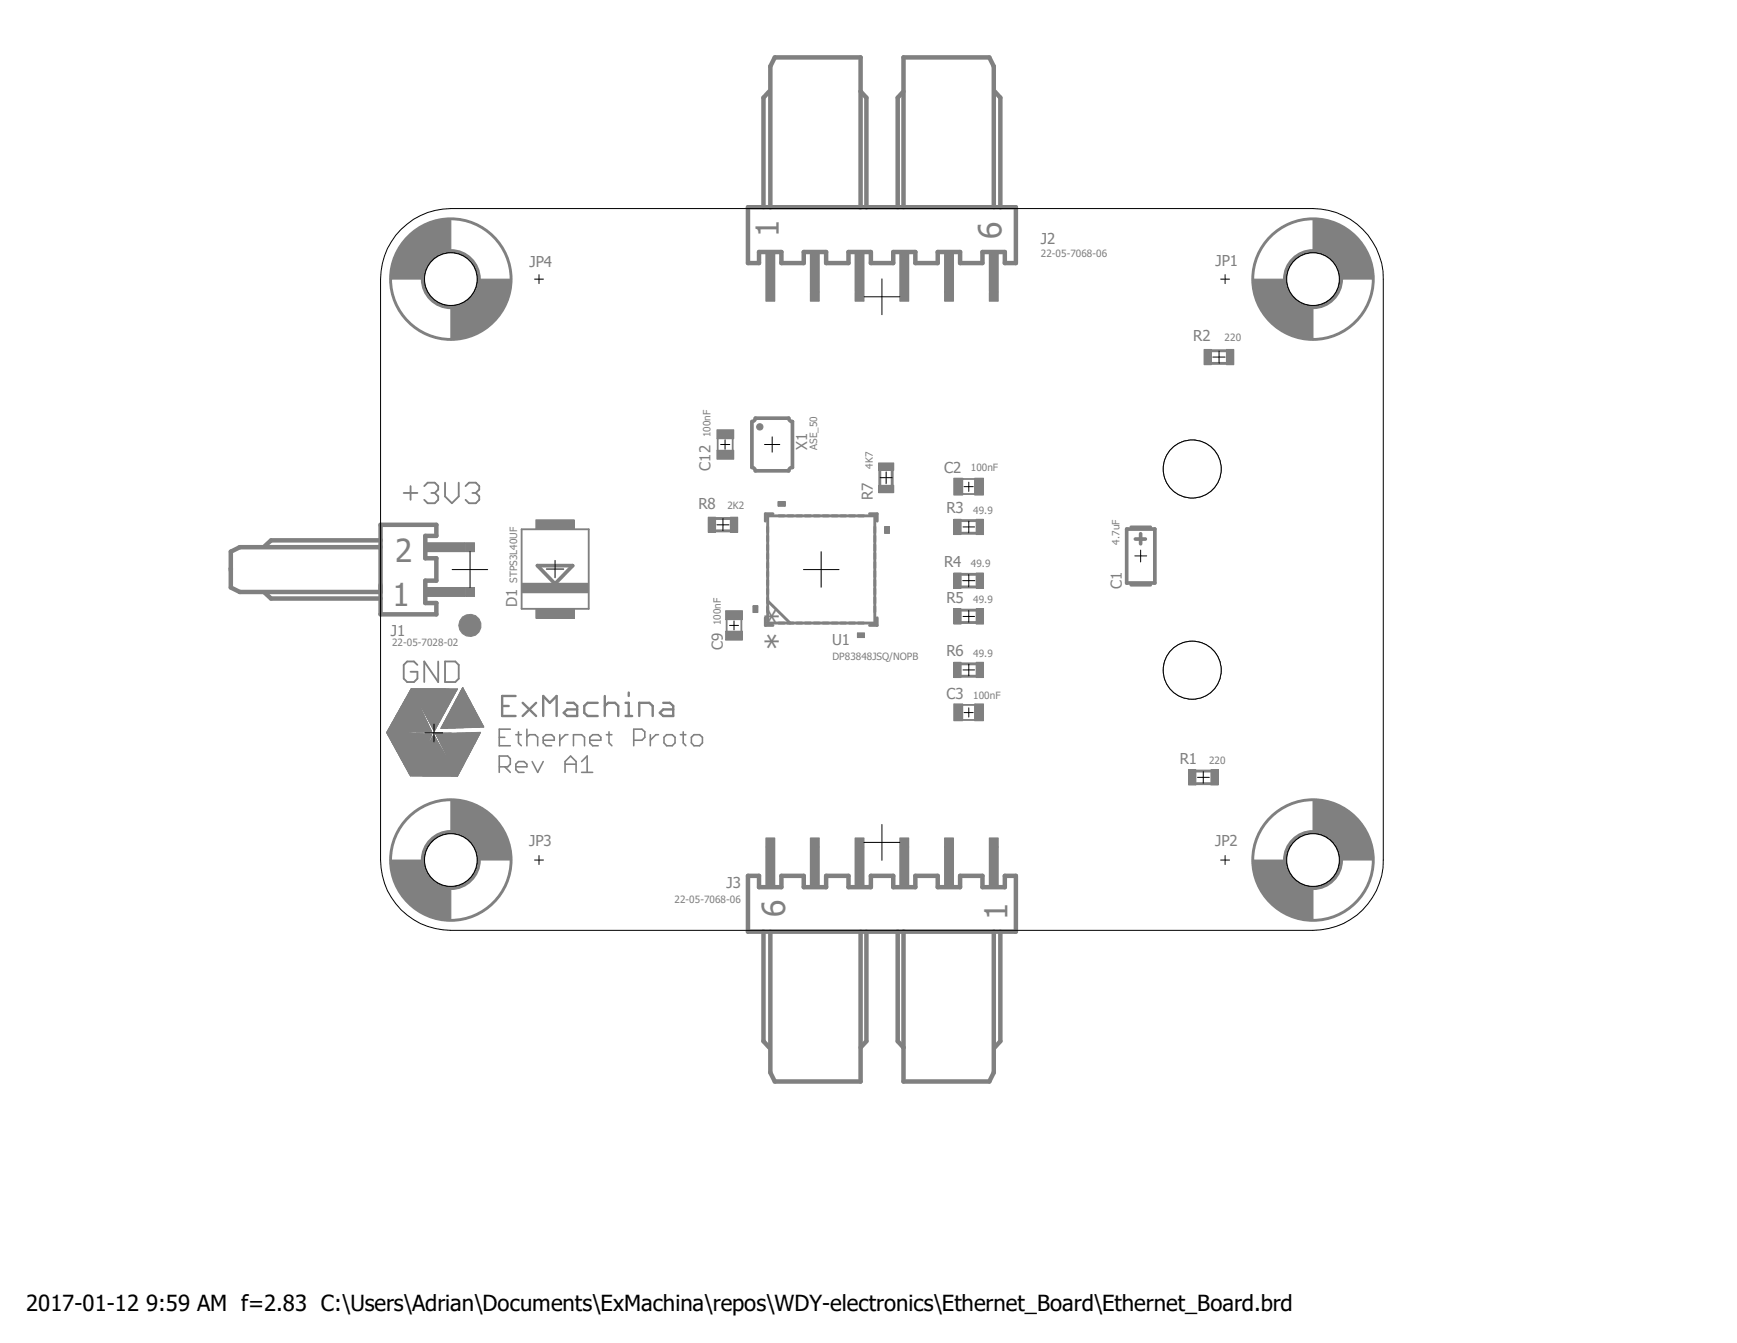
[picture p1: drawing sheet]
<svg xmlns="http://www.w3.org/2000/svg" width="279mm" height="216mm" viewBox="0 0 279 216" stroke-linecap="round" stroke-linejoin="round" font-family="sans-serif">
<path d="M36.7 4.2l205.9 202.5M242.6 4.2l-205.9 202.5" fill="none" stroke="#fff" stroke-width=".16"/>
<g fill="none" stroke="#808080" stroke-width=".25">
<path d="M80.3 118.5h.9M82.1 117.2h-1.8v2.7h1.8M83 118.1h.9M83.4 117.6v1.8l.5 .5M84.8 118.5l.4-.4h.9l.4 .4v1.4M84.8 117.2v2.7M87.4 119h1.8v-.5l-.5-.4h-.9l-.4 .4v.9l.4 .5h.9M90 118.1v1.8M91.4 118.1h-.5l-.9 .9M92.2 119.9v-1.8h1.4l.4 .4v1.4M94.9 119h1.7v-.5l-.4-.4h-.9l-.4 .4v.9l.4 .5h.9M97.5 118.1h.9"/>
<path d="M98 117.6v1.8l.4 .5M101.9 119h1.4l.4-.5v-.9l-.4-.4h-1.4v2.7M104.6 118.1v1.8M105.9 118.1h-.4l-.9 .9M106.8 118.5l.4-.4h.9l.5 .4v.9l-.5 .5h-.9l-.4-.5zM109.4 118.1h.9M109.9 117.6v1.8l.4 .5M111.2 118.5l.4-.4h.9l.5 .4v.9l-.5 .5h-.9l-.4-.5zM80.3 123.3h1.4l.4-.4v-.9l-.4-.5h-1.4v2.7M81.2 123.3l.9 .9M83 123.3h1.8v-.4l-.5-.5h-.9l-.4 .5v.8l.4 .5h.9M85.6 122.4l.9 1.8 .9-1.8"/>
<path d="M90.9 124.2v-1.8l.9-.9 .9 .9v1.8M90.9 122.9h1.8M93.6 124.2h1.7M93.6 122.4l.8-.9v2.7"/>
</g>
<path d="M64.9 79.2h2.2M66 78.1v2.2M68.2 78.1l.6-.5h1.1l.6 .5v.6l-.6 .5M69.4 79.2h.5M69.9 79.2l.6 .6v.5l-.6 .6h-1.1l-.6-.6M71.6 77.6v2.2l1.1 1.1 1.1-1.1v-2.2M74.9 78.1l.5-.5h1.1l.6 .5v.6l-.6 .5M76 79.2h.5M76.5 79.2l.6 .6v.5l-.6 .6h-1.1l-.5-.6M67.1 106.9l-.5-.6h-1.1l-.6 .6v2.2l.6 .5h1.1l.5-.5v-1.1h-1.1M70.5 106.3v3.3l-2.3-3.3v3.3M71.6 106.3h1.6l.6 .6v2.2l-.6 .5h-1.6z" fill="none" stroke="#808080" stroke-width=".3"/>
<g fill="none" stroke="#808080" stroke-width=".16">
<path d="M121.2 97.4h.7v1.1h-.7zM121.2 98.4h.7M121.2 98.3h.7M121.2 98.2h.7M121.2 98.1h.7M121.2 98h.7M121.2 97.9h.7M121.2 97.8h.7M121.2 97.7h.7M121.2 97.6h.7M121.2 97.5h.7M121.2 97.4h.7"/>
<path d="M125.2 80.6h1.1v.8h-1.1zM125.2 81.3h1.1M125.2 81.2h1.1M125.2 81.1h1.1M125.2 81h1.1M125.2 80.9h1.1M125.2 80.8h1.1M125.2 80.7h1.1M142.3 84.7h.7v1h-.7zM142.3 85.7h.7M142.3 85.6h.7M142.3 85.5h.7"/>
<path d="M142.3 85.4h.7M142.3 85.3h.7M142.3 85.2h.7M142.3 85.1h.7M142.3 85h.7M142.3 84.9h.7M142.3 84.8h.7M142.3 84.7h.7M62.2 117.8l3.8 7h7.6M62.2 117.8h2.5M62.2 117.8h3.2M62.2 117.9h3.9"/>
<path d="M62.2 117.7h1.9M62.2 117.7h3.9M62.3 117.9h5.1M62.3 117.9h4.5M62.3 117.6h6.2M62.3 117.6h7.1M62.3 118h6.5M62.3 118h5.8M62.3 117.5h7.1M62.4 118.1h7M62.4 117.5h7M62.4 117.4h6.9"/>
<path d="M62.4 118.2h7M62.4 117.3h6.9M62.5 118.3h6.8M62.5 117.3h6.8M62.5 117.2h6.8M62.5 118.4h6.8M62.5 117.2h6.7M62.6 118.4h6.7M62.6 117.1h6.6M62.6 118.5h6.6M62.6 118.5h6.7M62.6 117h6.5"/>
<path d="M62.7 118.6h6.5M62.7 117h6.4M62.7 116.9h6.4M62.7 118.7h6.5M62.7 118.8h6.4M62.7 118.7h6.4M62.7 116.8h6.3M62.8 118.9h6.3M62.8 118.8h6.3M62.8 116.8h6.2M62.8 116.7h6.2M62.8 118.9h6.2"/>
<path d="M62.8 116.6h6.2M62.9 119h6.1M62.9 116.6h6.1M62.9 116.5h6M62.9 119.1h6.1M62.9 119.2h6.1M62.9 116.4h6M63 119.3h5.9M63 119.2h5.9M63 116.4h5.8M63 116.3h5.8M63 116.2h5.8"/>
<path d="M63.1 119.4h5.7M63.1 119.4h5.8M63.1 116.2h5.6M63.1 119.5h5.7M63.1 116.1h5.6M63.2 119.6h5.6M63.2 119.5h5.6M63.2 116h5.5M63.2 119.6h5.5M63.2 116h5.4M63.2 119.7h5.5M63.2 115.9h5.4"/>
<path d="M63.3 119.8h5.4M63.3 119.7h5.4M63.3 115.9h5.3M63.3 115.8h5.3M63.3 115.8h5.2M63.3 115.7h5.2M63.4 119.9h5.2M63.4 115.7h5.1M63.4 120h5.2M63.4 115.6h5.1M63.5 115.5h5M63.5 115.5h4.9"/>
<path d="M63.5 115.4h4.9M63.6 115.3h4.7M63.6 115.2h4.7M63.7 115.1h4.5M63.7 115h4.5M63.8 115h4.4M63.8 114.9h4.4M63.8 114.9h4.3M63.8 114.8h4.3M63.9 114.8h4.2M63.9 114.7h4.1M64 114.6h4"/>
<path d="M64 114.5h3.9M64.1 114.5h3.8M64.1 114.4h3.8M64.1 114.3h3.8M64.2 114.3h3.6M64.2 114.2h3.6M64.2 114.1h3.6M64.3 114.1h3.4M64.3 114h3.4M64.3 113.9h3.4M64.4 113.9h3.2M64.4 113.8h3.2"/>
<path d="M64.4 113.7h3.2M64.5 113.7h3.1M64.5 113.6h3M64.6 113.5h2.9M64.6 113.5h2.8M64.6 113.4h2.8M64.7 113.4h2.7M64.7 113.3h2.7M64.7 113.2h2.7M64.8 113.2h2.5M64.8 113.1h2.5M64.9 113h2.4"/>
<path d="M64.9 113h2.3M64.9 112.9h2.3M65 112.8h2.1M65 112.7h2.1M65.1 112.6h2M65.1 112.6h1.9M65.1 112.5h1.9M65.2 112.5h1.8M65.2 112.4h1.8M65.2 112.4h1.7M65.2 112.3h1.7M65.3 112.3h1.6"/>
<path d="M65.3 112.2h1.5M65.4 112.1h1.4M65.4 112h1.4M65.5 111.9h1.2M65.5 111.8h1.2M65.6 111.8h1M65.6 111.7h1M65.6 111.6h1M65.7 111.6h.8M65.7 111.5h.8M65.7 111.4h.8M65.8 111.4h.7"/>
<path d="M65.8 111.3h.7M65.8 111.3h.6M65.9 111.2h.5M65.9 111.1h.4M65.9 111.1h7.5M66 111h.3M66 111h7.4M66 111h7.5M66 110.9h7.5M66.1 110.9h7.4M66.1 110.8h7.4M66.1 110.8h7.5"/>
<path d="M66.1 110.7h6M66.2 110.7l-4 7.1M66.2 110.7h7.4l-3.8 6.8M66.2 110.7l3.6 6.8M66.2 110.7l3.2 6.9-5.4 .1 5.4 .4M66.3 111h7.1M66.4 111.1h7M66.4 111.2h6.9M66.5 111.3h6.8M66.5 111.4h6.7M66.5 111.3h6.7M66.5 111.5h6.7"/>
<path d="M66.6 111.5h6.6M66.6 111.6h6.5M66.7 111.7h6.3M66.7 111.7h6.4M66.7 111.8h6.3M66.8 111.8h6.2M66.8 111.9h6.1M66.8 112h6.1M66.9 112.1h6M66.9 112.2h5.9M66.9 112.1h5.9M67 117.8h5.6"/>
<path d="M67 112.3h5.8M67 112.2h5.8M67 112.3h5.7M67.1 112.4h5.5M67.1 112.4h5.6M67.1 112.5h5.5M67.2 112.6h5.4M67.2 112.7h5.3M67.2 112.6h5.3M67.3 112.8h5.2M67.3 112.7h5.2M67.3 112.9h5.1"/>
<path d="M67.3 112.8h5.1M67.4 112.9h5M67.4 113h4.9M67.4 113.1h4.9M67.5 113.2h4.7M67.5 113.2h4.8M67.5 113.3h4.7M67.6 113.3h4.6M67.6 113.4h4.5M67.6 113.5h4.5M67.7 113.5h4.4M67.7 113.6h4.3"/>
<path d="M67.8 113.7h4.2M67.8 113.8h4.1M67.8 113.7h4.1M67.9 113.9h3.9M67.9 113.8h4M67.9 114h3.9M68 114.1h3.8M68 114.2h3.7M68 114.1h3.7M68.1 114.3h3.6M68.1 114.2h3.6M68.1 114.3h3.5"/>
<path d="M68.2 114.4h3.4M68.2 114.5h3.3M68.2 114.6h3.3M68.3 114.7h3.1M68.3 114.6h3.2M68.3 114.8h3.1M68.4 114.8h2.9M68.4 114.9h2.9M68.5 114.9h2.8M68.5 115h2.7M68.5 115.1h2.7M68.6 115.2h2.6"/>
<path d="M68.6 115.1h2.6M68.6 115.3h2.5M68.6 115.2h2.5M68.7 115.4h2.3M68.7 115.3h2.4M68.7 120h2.1M68.7 119.9h2.1M68.7 115.5h2.3M68.8 119.8h1.9M68.8 115.6h2.1M68.8 115.6h2.2M68.8 119.7h1.9"/>
<path d="M68.8 115.7h2.1M68.9 119.7h1.8M68.9 119.6h1.7M68.9 115.7h2M68.9 115.8h1.9M69 119.5h1.6M69 115.9h1.8M69 119.5h1.5M69 116h1.7M69 119.4h1.5M69 119.4h1.4M69.1 119.3h1.3"/>
<path d="M69.1 116.1h1.5M69.1 116.1h1.6M69.1 116.2h1.5M69.2 119.2h1.2M69.2 116.3h1.3M69.2 116.2h1.4M69.2 119.1h1.1M69.2 116.4h1.3M69.3 119h1M69.3 119h.9M69.3 116.4h1.2M69.3 116.5h1.1"/>
<path d="M69.3 118.9h.9M69.3 116.6h1.1M69.4 118.8h.7M69.4 116.7h.9M69.4 116.6h1M69.4 118.1l-1.1 2.6 1.5-2.5 3.8 6.6M69.4 118.7h.7M69.4 116.8h.9M69.5 118.7h.6M69.5 118.6h.5M69.5 116.8h.7M69.5 116.8h.8"/>
<path d="M69.5 116.9h.7M69.6 118.5h.4M69.6 117h.5M69.6 117h.6M69.6 118.4h.3M69.6 117.1h.5M69.6 118.4h.2M69.6 117.2h.5M69.7 118.3h.1M69.7 118.2h.1M69.7 117.3h.3M69.7 117.2h.3"/>
<path d="M69.8 118.2h.1M69.8 117.3h.2M69.8 117.4h.1M69.8 117.5h.1M70.1 117.9l7.2-.2-3.7 7.1zM70.1 118h7M70.1 118h7.1M70.1 118.1h7M70.2 118.2h6.8M70.2 118.2h6.9M70.2 118.3h6.8M70.3 118.4h6.7"/>
<path d="M70.3 118.3h6.7M70.4 118.5h6.5M70.4 118.4h6.5M70.4 118.6h6.4M70.4 118.7h6.4M70.5 118.7h6.3M70.5 118.8h6.2M70.5 118.8h6.3M70.6 118.9h6.1M70.6 119h6M70.6 119h6.1M70.7 119.1h5.9"/>
<path d="M70.7 119h5.9M70.7 119.2h5.8M70.7 119.3h5.8M70.8 119.3h5.7M70.8 117.9h6.4M70.8 119.4h5.6M70.8 119.4h5.7M70.9 119.5h5.5M70.9 119.6h5.4M71 119.7h5.3M71 117.1h1M71 117.1h2.3"/>
<path d="M71 119.8h5.2M71 119.7h5.2M71 117h3.5M71 117h4.9M71 116.9h6.2M71 116.9h6.8M71.1 119.9h5M71.1 119.9h5.1M71.1 116.8h6.7M71.1 120h5M71.1 116.7h6.6M71.2 116.7h6.5"/>
<path d="M71.2 116.6h6.5M71.2 116.5h6.4M71.3 116.5h6.3M71.3 116.4h6.3M71.3 116.3h6.2M71.4 116.3h6.1M71.4 116.2h6.1M71.4 116.2h6M71.5 116.1h5.9M71.5 116h5.9M71.5 116h5.8M71.6 115.9h5.7"/>
<path d="M71.6 115.8h5.7M71.6 115.8h5.6M71.7 115.7h5.5M71.7 115.6h5.4M71.8 115.6h5.3M71.8 115.5h5.3M71.8 115.4h5.2M71.9 115.3h5.1M71.9 115.2h5.1M71.9 115.2h5M72 115.1h4.9M72 115.1h4.8"/>
<path d="M72.1 115h4.7M72.1 114.9h4.7M72.1 117.9h5.1M72.1 114.8h4.6M72.2 114.8h4.5M72.2 114.7h4.5M72.2 114.7h4.4M72.3 114.6h4.3M72.3 114.5h4.2M72.3 114.4h4.2M72.4 114.4h4.1M72.4 114.3h4.1"/>
<path d="M72.4 114.3h4M72.5 114.2h3.9M72.5 114.1h3.9M72.5 114.1h3.8M72.6 114h3.7M72.6 113.9h3.6M72.6 113.8h3.6M72.7 113.8h3.5M72.7 113.7h3.5M72.7 113.7h3.4M72.8 113.6h3.3M72.8 113.5h3.2"/>
<path d="M72.9 113.5h3.1M72.9 113.4h3M72.9 113.3h3M73 113.3h2.9M73 113.2h2.9M73 113.2h2.8M73.1 113.1h2.7M73.1 113h2.7M73.1 113h2.6M73.2 112.9h2.5M73.2 112.8h2.4M73.2 112.7h2.4"/>
<path d="M73.3 112.7h2.3M73.3 112.6h2.3M73.3 112.6h2.2M73.4 112.5h2.1M73.4 112.4h2M73.4 112.3h2M73.5 112.3h1.9M73.5 117.9h3.7M73.5 112.2h1.8M73.6 112.2h1.7M73.6 112.1h1.7M73.6 112.1h1.6"/>
<path d="M73.7 112h1.5M73.7 111.9h1.5M73.7 111.9h1.4M73.7 111.8h1.4M73.8 111.8h1.3M73.8 111.7h1.3M73.8 111.6h1.2M73.9 111.6h1.1M73.9 111.5h1.1M73.9 111.5h1M74 111.4h.9M74 111.3h.9"/>
<path d="M74 111.3h.8M74 111.2h.8M74.1 111.2h.7M74.1 111.1h.7M74.1 111.1h.6M74.2 111h.5M74.2 111h.4M74.2 110.9h.4M74.3 110.9h.3M74.3 110.8h.3M74.3 110.8h.2M74.3 110.7h.2"/>
<path d="M74.4 110.7h.1M74.4 110.6h.1M74.4 110.5l-3.5 6.6 6.9-.2M74.4 110.5l3.4 6.4M74.4 110.5h.1M74.9 117.8h2.4M76.2 117.8h1.1M137.9 101.8h1.1v.7h-1.1zM137.9 102.4h1.1M137.9 102.3h1.1M137.9 102.2h1.1M137.9 102.1h1.1"/>
<path d="M137.9 102h1.1M137.9 101.9h1.1M137.9 101.8h1.1M63.5 120.1h5M63.5 120.1h5.1M63.5 120.2h5M63.5 120.3h5M63.6 120.3h4.9M63.6 120.4h4.8M63.6 120.4h4.9M63.7 120.5h4.7M63.7 120.4h4.7"/>
<path d="M63.7 120.6h4.6M63.7 120.5h7.4M63.8 120.6h7.4M63.8 120.7h7.4M63.8 120.8h7.5M63.8 120.8h7.4M63.9 120.9h7.4M63.9 120.9h7.5M64 121h7.4M64 121.1h7.5M64.1 121.2h7.4M64.1 121.1h7.4"/>
<path d="M64.1 121.3h7.5M64.2 121.4h7.4M64.2 121.5h7.5M64.3 121.6h7.4M64.3 121.5h7.4M64.3 121.7h7.5M64.3 121.6h7.5M64.4 121.8h7.4M64.4 121.9h7.5M64.4 121.8h7.5M64.5 122h7.4M64.5 121.9h7.4"/>
<path d="M64.5 122h7.5M64.6 122.1h7.5M64.6 122.2h7.5M64.6 122.3h7.5M64.7 122.3h7.5M64.7 122.3h7.4M64.7 122.4h7.5M64.8 122.5h7.5M64.8 122.4h7.4M64.8 122.6h7.5M64.9 122.6h7.4M64.9 122.7h7.5"/>
<path d="M64.9 122.8h7.5M65 122.9h7.5M65 123h7.5M65.1 123.1h7.5M65.1 123h7.5M65.2 123.2h7.4M65.2 123.1h7.4M65.2 123.3h7.5M65.2 123.2h7.5M65.3 123.4h7.5M65.3 123.5h7.6M65.4 123.6h7.5"/>
<path d="M65.4 123.5h7.5M65.4 123.7h7.5M65.4 123.7h7.6M65.5 123.8h7.5M65.5 123.9h7.6M65.6 124h7.5M65.6 123.9h7.5M65.6 124h7.6M65.7 124.1h7.5M65.7 124.2h7.5M65.7 124.3h7.6M65.7 124.2h7.6"/>
<path d="M65.8 124.4h7.5M65.8 124.3h7.5M65.8 124.5h7.9M65.8 124.4h7.6M65.9 124.5h7.5M65.9 124.5h7.8M66 124.6h7.7M66 124.7h7.6M68 124.8h5.6M68.4 120.6h2.8M68.4 120.5h2.7M68.5 120.4h2.6"/>
<path d="M68.5 120.4h2.5M68.5 120.3h2.5M68.5 120.2h2.5M68.6 120.2h2.3M68.6 120.1h2.3M68.7 120.1h2.2M71.2 120.1h4.8M71.2 120.1h4.9M71.2 120.2h4.8M71.2 120.3h4.7M71.3 120.4h4.6M71.3 120.3h4.6"/>
<path d="M71.4 120.5h4.4M71.4 120.5h4.5M71.4 120.6h4.4M71.5 120.7h4.2M71.5 120.6h4.3M71.5 120.8h4.2M71.5 120.9h4.1M71.6 120.9h4M71.6 121h4M71.7 121.1h3.8M71.7 121h3.9M71.7 121.2h3.8"/>
<path d="M71.8 121.2h3.6M71.8 121.2h3.7M71.8 121.3h3.6M71.8 121.4h3.6M71.9 121.5h3.4M71.9 121.5h3.5M71.9 121.6h3.4M72 121.7h3.2M72 121.6h3.3M72 121.8h3.2M72.1 121.8h3M72.1 121.8h3.1"/>
<path d="M72.1 121.9h3M72.1 122h3M72.2 122.1h2.8M72.2 122h2.8M72.3 122.2h2.6M72.3 122.3h2.6M72.3 122.4h2.5M72.3 122.3h2.5M72.4 122.5h2.4M72.4 122.4h2.4M72.4 122.6h2.4M72.5 122.6h2.2"/>
<path d="M72.5 122.7h2.2M72.6 122.8h2M72.6 122.9h2M72.6 123h1.9M72.6 122.9h1.9M72.7 123.1h1.8M72.7 123h1.8M72.8 123.2h1.6M72.8 123.3h1.6M72.9 123.4h1.4M72.9 123.5h1.4M73 123.6h1.2"/>
<path d="M73 123.7h1.2M73.1 123.8h1M73.1 123.7h1M73.1 123.9h1M73.2 124h.8M73.2 123.9h.8M73.2 124.1h.7M73.2 124.1h.8M73.3 124.2h.6M73.3 124.3h.5M73.4 124.4h.4M73.4 124.3h.4"/>
<path d="M73.4 124.5h.3"/>
</g>
<g fill="none" stroke="#808080" stroke-width=".38">
<path d="M80.8 113.5h1M82.9 111.9h-2.1v3.2h2.1M84.1 113l2.1 2.1M86.2 113l-2.1 2.1M87.4 115.1v-3.2l1 1.1 1.1-1.1v3.2M91.2 113h1.1l.5 .5v1.6h-1.6l-.5-.5 .5-.6h1.6M96.1 113h-1.6l-.5 .5v1.1l.5 .5h1.6M97.3 113.5l.5-.5h1.1l.5 .5v1.6M97.3 111.9v3.2M100.6 115.1h1.1M100.6 113h.5v2.1M101.1 111.3v.6"/>
<path d="M102.8 115.1v-2.1h1.6l.6 .5v1.6M106.7 113h1l.6 .5v1.6h-1.6l-.6-.5 .6-.6h1.6"/>
</g>
<g fill="none" stroke="#808080" stroke-width=".47">
<path d="M123.1 99.3v1.2h1.2M124.3 82.6h-1.2v1.2M139.9 82.6h1.2v1.2M141.1 99.3v1.2h-1.2"/>
<circle cx="72.5" cy="44.9" r="9.7"/>
<circle cx="211.2" cy="44.9" r="9.7"/>
<circle cx="72.5" cy="138.3" r="9.7"/>
<circle cx="211.2" cy="138.3" r="9.7"/>
</g>
<g fill="none" stroke="#808080" stroke-width=".59">
<circle cx="72.5" cy="44.9" r="4.5"/>
<circle cx="211.2" cy="44.9" r="4.5"/>
<circle cx="72.5" cy="138.3" r="4.5"/>
<circle cx="211.2" cy="138.3" r="4.5"/>
</g>
<path d="M61.2 98.8h9M61.2 84.4h9" fill="none" stroke="#808080" stroke-width=".72"/>
<circle cx="75.6" cy="100.5" r="1.81" fill="#808080"/>
<circle cx="75.6" cy="100.5" r="1.81" fill="none" stroke="#808080" stroke-width=".16"/>
<path d="M83.9 85.1v12.8M94.7 85.1v12.8" fill="none" stroke="#808080" stroke-width=".3"/>
<path d="M86.4 90.9h5.7l-2.8 3z" fill="none" stroke="#808080" stroke-width=".59"/>
<path d="M123.7 14.7l-.9 1v17.6M138.4 14.7l1 1v17.6h24v9h-1.8v-1.8h-3.6v1.8h-3.6v-1.8h-3.6v1.8h-3.6v-1.8h-3.5v1.8h-3.6v-1.8h-3.6v1.8h-3.6v-1.8h-3.6v1.8h-3.6v-1.8h-3.6v1.8h-1.8v-9h18.1v-24.1h-13.8l-.7 1.5v22.6M145.3 14.7l-.9 1v17.6M160 14.7l.9 1v17.6M145.3 33.3v-24.1h13.8l.8 1.5v22.6M122.8 149.8v17.6l.9 1M123.9 149.8v22.6l.7 1.5h13.8v-24.1M139.4 149.8v17.6l-1 1M159.9 149.8v22.6l-.8 1.5h-13.8v-24.1h18.1v-9h-1.8v1.8h-3.6v-1.8h-3.6v1.8h-3.6v-1.8h-3.6v1.8h-3.5v-1.8h-3.6v1.8h-3.6v-1.8h-3.6v1.8h-3.6v-1.8h-3.6v1.8h-3.6v-1.8h-1.8v9h24.1v17.6l.9 1M160.9 149.8v17.6l-.9 1" fill="none" stroke="#808080" stroke-width=".72"/>
<path d="M138.4 33.3h1M144.4 149.8h.9" fill="none" stroke="#808080" stroke-width=".38"/>
<path d="M194.9 56.4h2.4M194.9 58.4h2.4" fill="none" stroke="#808080" stroke-width=".47"/>
<path d="M193.7 56.2h1.2v2.4h-1.2z" fill-rule="evenodd" fill="#808080"/>
<path d="M193.7 56.2h1.2v2.4h-1.2z" fill="none" stroke="#808080" stroke-width=".16"/>
<path d="M197.3 56.2h1.2v2.4h-1.2z" fill-rule="evenodd" fill="#808080"/>
<path d="M197.3 56.2h1.2v2.4h-1.2z" fill="none" stroke="#808080" stroke-width=".16"/>
<path d="M192.3 124h2.5M192.3 126h2.5" fill="none" stroke="#808080" stroke-width=".47"/>
<path d="M191.2 123.7h1.2v2.5h-1.2z" fill-rule="evenodd" fill="#808080"/>
<path d="M191.2 123.7h1.2v2.5h-1.2z" fill="none" stroke="#808080" stroke-width=".16"/>
<path d="M194.8 123.7h1.2v2.5h-1.2z" fill-rule="evenodd" fill="#808080"/>
<path d="M194.8 123.7h1.2v2.5h-1.2z" fill="none" stroke="#808080" stroke-width=".16"/>
<path d="M154.6 85.7h2.5M154.6 83.7h2.5" fill="none" stroke="#808080" stroke-width=".47"/>
<path d="M157 83.5h1.2v2.4h-1.2z" fill-rule="evenodd" fill="#808080"/>
<path d="M157 83.5h1.2v2.4h-1.2z" fill="none" stroke="#808080" stroke-width=".16"/>
<path d="M153.4 83.5h1.2v2.4h-1.2z" fill-rule="evenodd" fill="#808080"/>
<path d="M153.4 83.5h1.2v2.4h-1.2z" fill="none" stroke="#808080" stroke-width=".16"/>
<path d="M154.6 94.4h2.5M154.6 92.3h2.5" fill="none" stroke="#808080" stroke-width=".47"/>
<path d="M157 92.1h1.2v2.5h-1.2z" fill-rule="evenodd" fill="#808080"/>
<path d="M157 92.1h1.2v2.5h-1.2z" fill="none" stroke="#808080" stroke-width=".16"/>
<path d="M153.4 92.1h1.2v2.5h-1.2z" fill-rule="evenodd" fill="#808080"/>
<path d="M153.4 92.1h1.2v2.5h-1.2z" fill="none" stroke="#808080" stroke-width=".16"/>
<path d="M154.6 98.1h2.5M154.6 100.1h2.5" fill="none" stroke="#808080" stroke-width=".47"/>
<path d="M157 97.9h1.2v2.4h-1.2z" fill-rule="evenodd" fill="#808080"/>
<path d="M157 97.9h1.2v2.4h-1.2z" fill="none" stroke="#808080" stroke-width=".16"/>
<path d="M153.4 97.9h1.2v2.4h-1.2z" fill-rule="evenodd" fill="#808080"/>
<path d="M153.4 97.9h1.2v2.4h-1.2z" fill="none" stroke="#808080" stroke-width=".16"/>
<path d="M154.6 108.7h2.5M154.6 106.7h2.5" fill="none" stroke="#808080" stroke-width=".47"/>
<path d="M157 106.5h1.2v2.4h-1.2z" fill-rule="evenodd" fill="#808080"/>
<path d="M157 106.5h1.2v2.4h-1.2z" fill="none" stroke="#808080" stroke-width=".16"/>
<path d="M153.4 106.5h1.2v2.4h-1.2z" fill-rule="evenodd" fill="#808080"/>
<path d="M153.4 106.5h1.2v2.4h-1.2z" fill="none" stroke="#808080" stroke-width=".16"/>
<path d="M154.8 77h2M154.8 79.4h2" fill="none" stroke="#808080" stroke-width=".3"/>
<path d="M153.4 76.9h1.5v2.7h-1.5z" fill-rule="evenodd" fill="#808080"/>
<path d="M153.4 76.9h1.5v2.7h-1.5z" fill="none" stroke="#808080" stroke-width=".16"/>
<path d="M156.8 76.9h1.4v2.7h-1.4z" fill-rule="evenodd" fill="#808080"/>
<path d="M156.8 76.9h1.4v2.7h-1.4z" fill="none" stroke="#808080" stroke-width=".16"/>
<path d="M154.8 113.3h2M154.8 115.7h2" fill="none" stroke="#808080" stroke-width=".3"/>
<path d="M153.4 113.2h1.5v2.7h-1.5z" fill-rule="evenodd" fill="#808080"/>
<path d="M153.4 113.2h1.5v2.7h-1.5z" fill="none" stroke="#808080" stroke-width=".16"/>
<path d="M156.8 113.2h1.4v2.7h-1.4z" fill-rule="evenodd" fill="#808080"/>
<path d="M156.8 113.2h1.4v2.7h-1.4z" fill="none" stroke="#808080" stroke-width=".16"/>
<path d="M123.5 96.6l3.6 3.6M123.5 82.9h17.2v17.3h-17.2zM181.9 84.7h3.2M181.9 94.1h3.2" fill="none" stroke="#808080" stroke-width=".47"/>
<path d="M181.2 85h4.6v8.7h-4.6zM182.6 86.7h1.6M183.5 85.8v1.6" fill="none" stroke="#808080" stroke-width=".59"/>
<path d="M116.9 99.5v2M119.3 99.5v2" fill="none" stroke="#808080" stroke-width=".3"/>
<path d="M116.7 101.5h2.7v1.4h-2.7z" fill-rule="evenodd" fill="#808080"/>
<path d="M116.7 101.5h2.7v1.4h-2.7z" fill="none" stroke="#808080" stroke-width=".16"/>
<path d="M116.7 98.2h2.7v1.4h-2.7z" fill-rule="evenodd" fill="#808080"/>
<path d="M116.7 98.2h2.7v1.4h-2.7z" fill="none" stroke="#808080" stroke-width=".16"/>
<path d="M141.5 75.6v2.4M143.5 75.6v2.4" fill="none" stroke="#808080" stroke-width=".47"/>
<path d="M141.3 74.4h2.5v1.2h-2.5z" fill-rule="evenodd" fill="#808080"/>
<path d="M141.3 74.4h2.5v1.2h-2.5z" fill="none" stroke="#808080" stroke-width=".16"/>
<path d="M141.3 78h2.5v1.2h-2.5z" fill-rule="evenodd" fill="#808080"/>
<path d="M141.3 78h2.5v1.2h-2.5z" fill="none" stroke="#808080" stroke-width=".16"/>
<path d="M120.9 67.8a.58 .58 0 0 0 .6-.6h5.4a.58 .58 0 0 0 .6 .6v7.3a.58 .58 0 0 0-.6 .6h-5.4a.58 .58 0 0 0-.6-.6z" fill="none" stroke="#808080" stroke-width=".59"/>
<circle cx="122.2" cy="68.6" r=".51" fill="#808080"/>
<circle cx="122.2" cy="68.6" r=".51" fill="none" stroke="#808080" stroke-width=".16"/>
<path d="M115.4 70.4v2.1M117.9 70.4v2.1" fill="none" stroke="#808080" stroke-width=".3"/>
<path d="M115.3 69.1h2.7v1.4h-2.7z" fill-rule="evenodd" fill="#808080"/>
<path d="M115.3 69.1h2.7v1.4h-2.7z" fill="none" stroke="#808080" stroke-width=".16"/>
<path d="M115.3 72.4h2.7v1.4h-2.7z" fill-rule="evenodd" fill="#808080"/>
<path d="M115.3 72.4h2.7v1.4h-2.7z" fill="none" stroke="#808080" stroke-width=".16"/>
<path d="M70.6 42.8a2.81 2.81 0 0 1 4.4 .7 2.81 2.81 0 0 1-1.8 4.1 2.81 2.81 0 0 1-3.5-2.7h1.3a1.51 1.51 0 0 1 2.2-1.4 1.51 1.51 0 0 1 .3 2.6 1.51 1.51 0 0 1-2.4-.8l-.1-.4h-1.3l.1-.8 .3-.7z" fill-rule="evenodd" fill="#808080"/>
<path d="M70.6 42.8a2.81 2.81 0 0 1 4.4 .7 2.81 2.81 0 0 1-1.8 4.1 2.81 2.81 0 0 1-3.5-2.7h1.3a1.51 1.51 0 0 1 2.2-1.4 1.51 1.51 0 0 1 .3 2.6 1.51 1.51 0 0 1-2.4-.8l-.1-.4h-1.3l.1-.8 .3-.7z" fill="none" stroke="#808080" stroke-width=".16"/>
<path d="M65.7 38.1a9.6 9.6 0 0 1 6.8-2.9v7.1a2.56 2.56 0 0 0-2.6 2.6h-7a9.5 9.5 0 0 1 2.8-6.8z" fill-rule="evenodd" fill="#808080"/>
<path d="M65.7 38.1a9.6 9.6 0 0 1 6.8-2.9v7.1a2.56 2.56 0 0 0-2.6 2.6h-7a9.5 9.5 0 0 1 2.8-6.8z" fill="none" stroke="#808080" stroke-width=".16"/>
<path d="M72.5 47.5a2.62 2.62 0 0 0 2.6-2.6h7.1a9.5 9.5 0 0 1-9.7 9.6z" fill-rule="evenodd" fill="#808080"/>
<path d="M72.5 47.5a2.62 2.62 0 0 0 2.6-2.6h7.1a9.5 9.5 0 0 1-9.7 9.6z" fill="none" stroke="#808080" stroke-width=".16"/>
<path d="M209.3 42.8a2.81 2.81 0 0 1 4.4 .7 2.81 2.81 0 0 1-1.8 4.1 2.81 2.81 0 0 1-3.5-2.7h1.3a1.52 1.52 0 0 1 2-1.5 1.52 1.52 0 0 1 .7 2.4 1.52 1.52 0 0 1-2.5-.2l-.2-.7h-1.3l.1-.8 .3-.7z" fill-rule="evenodd" fill="#808080"/>
<path d="M209.3 42.8a2.81 2.81 0 0 1 4.4 .7 2.81 2.81 0 0 1-1.8 4.1 2.81 2.81 0 0 1-3.5-2.7h1.3a1.52 1.52 0 0 1 2-1.5 1.52 1.52 0 0 1 .7 2.4 1.52 1.52 0 0 1-2.5-.2l-.2-.7h-1.3l.1-.8 .3-.7z" fill="none" stroke="#808080" stroke-width=".16"/>
<path d="M201.5 44.9h7.1a2.56 2.56 0 0 0 2.6 2.6v7a9.6 9.6 0 0 1-9.7-9.6z" fill-rule="evenodd" fill="#808080"/>
<path d="M201.5 44.9h7.1a2.56 2.56 0 0 0 2.6 2.6v7a9.6 9.6 0 0 1-9.7-9.6z" fill="none" stroke="#808080" stroke-width=".16"/>
<path d="M211.2 35.2a9.6 9.6 0 0 1 9.6 9.7h-7a2.56 2.56 0 0 0-2.6-2.6z" fill-rule="evenodd" fill="#808080"/>
<path d="M211.2 35.2a9.6 9.6 0 0 1 9.6 9.7h-7a2.56 2.56 0 0 0-2.6-2.6z" fill="none" stroke="#808080" stroke-width=".16"/>
<path d="M70.6 136.2a2.81 2.81 0 0 1 4.4 .7 2.81 2.81 0 0 1-1.8 4 2.81 2.81 0 0 1-3.5-2.6h1.3a1.51 1.51 0 0 1 2.2-1.4 1.51 1.51 0 0 1 .3 2.6 1.51 1.51 0 0 1-2.4-.9l-.1-.3h-1.3l.1-.8 .3-.7z" fill-rule="evenodd" fill="#808080"/>
<path d="M70.6 136.2a2.81 2.81 0 0 1 4.4 .7 2.81 2.81 0 0 1-1.8 4 2.81 2.81 0 0 1-3.5-2.6h1.3a1.51 1.51 0 0 1 2.2-1.4 1.51 1.51 0 0 1 .3 2.6 1.51 1.51 0 0 1-2.4-.9l-.1-.3h-1.3l.1-.8 .3-.7z" fill="none" stroke="#808080" stroke-width=".16"/>
<path d="M62.9 138.3h7a2.64 2.64 0 0 0 2.6 2.5v7.1a9.5 9.5 0 0 1-9.6-9.6z" fill-rule="evenodd" fill="#808080"/>
<path d="M62.9 138.3h7a2.64 2.64 0 0 0 2.6 2.5v7.1a9.5 9.5 0 0 1-9.6-9.6z" fill="none" stroke="#808080" stroke-width=".16"/>
<path d="M72.5 128.6a9.5 9.5 0 0 1 9.7 9.7h-7.1a2.64 2.64 0 0 0-2.6-2.6z" fill-rule="evenodd" fill="#808080"/>
<path d="M72.5 128.6a9.5 9.5 0 0 1 9.7 9.7h-7.1a2.64 2.64 0 0 0-2.6-2.6z" fill="none" stroke="#808080" stroke-width=".16"/>
<path d="M209.3 136.2a2.81 2.81 0 0 1 4.4 .7 2.81 2.81 0 0 1-1.8 4 2.81 2.81 0 0 1-3.5-2.6h1.3a1.53 1.53 0 0 1 2-1.5 1.53 1.53 0 0 1 .7 2.4 1.53 1.53 0 0 1-2.5-.2l-.2-.7h-1.3l.1-.8 .3-.7z" fill-rule="evenodd" fill="#808080"/>
<path d="M209.3 136.2a2.81 2.81 0 0 1 4.4 .7 2.81 2.81 0 0 1-1.8 4 2.81 2.81 0 0 1-3.5-2.6h1.3a1.53 1.53 0 0 1 2-1.5 1.53 1.53 0 0 1 .7 2.4 1.53 1.53 0 0 1-2.5-.2l-.2-.7h-1.3l.1-.8 .3-.7z" fill="none" stroke="#808080" stroke-width=".16"/>
<path d="M201.5 138.3h7.1a2.56 2.56 0 0 0 2.6 2.5v7.1a9.6 9.6 0 0 1-9.7-9.6z" fill-rule="evenodd" fill="#808080"/>
<path d="M201.5 138.3h7.1a2.56 2.56 0 0 0 2.6 2.5v7.1a9.6 9.6 0 0 1-9.7-9.6z" fill="none" stroke="#808080" stroke-width=".16"/>
<path d="M211.2 128.6a9.5 9.5 0 0 1 9.6 9.7h-7a2.56 2.56 0 0 0-2.6-2.6z" fill-rule="evenodd" fill="#808080"/>
<path d="M211.2 128.6a9.5 9.5 0 0 1 9.6 9.7h-7a2.56 2.56 0 0 0-2.6-2.6z" fill="none" stroke="#808080" stroke-width=".16"/>
<path d="M115.1 85.3h2.4M115.1 83.4h2.4" fill="none" stroke="#808080" stroke-width=".47"/>
<path d="M117.5 83.1h1.2v2.5h-1.2z" fill-rule="evenodd" fill="#808080"/>
<path d="M117.5 83.1h1.2v2.5h-1.2z" fill="none" stroke="#808080" stroke-width=".16"/>
<path d="M113.9 83.1h1.2v2.5h-1.2z" fill-rule="evenodd" fill="#808080"/>
<path d="M113.9 83.1h1.2v2.5h-1.2z" fill="none" stroke="#808080" stroke-width=".16"/>
<path d="M42.6 95.3l1 .9h17.6M61.2 84.4v14.4M61.2 88h-22.6l-1.5 .7v5.7l1.5 .8h22.6M61.2 86.9h-17.6l-1 .9M70.2 84.4v1.7h-1.8v3.6h1.8v3.6h-1.8v3.6h1.8v1.9" fill="none" stroke="#808080" stroke-width=".72"/>
<path d="M74.9 94.4h1.4v1.5h-1.4z" fill-rule="evenodd" fill="#808080"/>
<path d="M74.9 94.4h1.4v1.5h-1.4z" fill="none" stroke="#808080" stroke-width=".16"/>
<path d="M74.9 87.2h1.4v1.5h-1.4z" fill-rule="evenodd" fill="#808080"/>
<path d="M74.9 87.2h1.4v1.5h-1.4z" fill="none" stroke="#808080" stroke-width=".16"/>
<path d="M68.5 94.4h6.3v1.5h-6.3z" fill-rule="evenodd" fill="#808080"/>
<path d="M68.5 94.4h6.3v1.5h-6.3z" fill="none" stroke="#808080" stroke-width=".16"/>
<path d="M68.5 87.2h6.3v1.5h-6.3z" fill-rule="evenodd" fill="#808080"/>
<path d="M68.5 87.2h6.3v1.5h-6.3z" fill="none" stroke="#808080" stroke-width=".16"/>
<path d="M83.9 97.9h10.8M83.9 85.1h10.8" fill="none" stroke="#808080" stroke-width=".3"/>
<path d="M86.2 97.9h6.2v1.5h-6.2z" fill-rule="evenodd" fill="#808080"/>
<path d="M86.2 97.9h6.2v1.5h-6.2z" fill="none" stroke="#808080" stroke-width=".16"/>
<path d="M86.2 83.6h6.2v1.5h-6.2z" fill-rule="evenodd" fill="#808080"/>
<path d="M86.2 83.6h6.2v1.5h-6.2z" fill="none" stroke="#808080" stroke-width=".16"/>
<path d="M83.9 93.8h10.8v1.5h-10.8z" fill-rule="evenodd" fill="#808080"/>
<path d="M83.9 93.8h10.8v1.5h-10.8z" fill="none" stroke="#808080" stroke-width=".16"/>
<path d="M138.3 33.3h1.1" fill="none" stroke="#808080" stroke-width=".72"/>
<path d="M123.2 47h1.4v1.4h-1.4z" fill-rule="evenodd" fill="#808080"/>
<path d="M123.2 47h1.4v1.4h-1.4z" fill="none" stroke="#808080" stroke-width=".16"/>
<path d="M130.3 47h1.5v1.4h-1.5z" fill-rule="evenodd" fill="#808080"/>
<path d="M130.3 47h1.5v1.4h-1.5z" fill="none" stroke="#808080" stroke-width=".16"/>
<path d="M137.5 47h1.5v1.4h-1.5z" fill-rule="evenodd" fill="#808080"/>
<path d="M137.5 47h1.5v1.4h-1.5z" fill="none" stroke="#808080" stroke-width=".16"/>
<path d="M144.7 47h1.5v1.4h-1.5z" fill-rule="evenodd" fill="#808080"/>
<path d="M144.7 47h1.5v1.4h-1.5z" fill="none" stroke="#808080" stroke-width=".16"/>
<path d="M151.9 47h1.5v1.4h-1.5z" fill-rule="evenodd" fill="#808080"/>
<path d="M151.9 47h1.5v1.4h-1.5z" fill="none" stroke="#808080" stroke-width=".16"/>
<path d="M159.1 47h1.5v1.4h-1.5z" fill-rule="evenodd" fill="#808080"/>
<path d="M159.1 47h1.5v1.4h-1.5z" fill="none" stroke="#808080" stroke-width=".16"/>
<path d="M123.2 40.6h1.4v6.3h-1.4z" fill-rule="evenodd" fill="#808080"/>
<path d="M123.2 40.6h1.4v6.3h-1.4z" fill="none" stroke="#808080" stroke-width=".16"/>
<path d="M130.3 40.6h1.5v6.3h-1.5z" fill-rule="evenodd" fill="#808080"/>
<path d="M130.3 40.6h1.5v6.3h-1.5z" fill="none" stroke="#808080" stroke-width=".16"/>
<path d="M137.5 40.6h1.5v6.3h-1.5z" fill-rule="evenodd" fill="#808080"/>
<path d="M137.5 40.6h1.5v6.3h-1.5z" fill="none" stroke="#808080" stroke-width=".16"/>
<path d="M144.7 40.6h1.5v6.3h-1.5z" fill-rule="evenodd" fill="#808080"/>
<path d="M144.7 40.6h1.5v6.3h-1.5z" fill="none" stroke="#808080" stroke-width=".16"/>
<path d="M151.9 40.6h1.5v6.3h-1.5z" fill-rule="evenodd" fill="#808080"/>
<path d="M151.9 40.6h1.5v6.3h-1.5z" fill="none" stroke="#808080" stroke-width=".16"/>
<path d="M159.1 40.6h1.5v6.3h-1.5z" fill-rule="evenodd" fill="#808080"/>
<path d="M159.1 40.6h1.5v6.3h-1.5z" fill="none" stroke="#808080" stroke-width=".16"/>
<path d="M144.4 149.8h1.1" fill="none" stroke="#808080" stroke-width=".72"/>
<path d="M159.1 134.7h1.5v1.4h-1.5z" fill-rule="evenodd" fill="#808080"/>
<path d="M159.1 134.7h1.5v1.4h-1.5z" fill="none" stroke="#808080" stroke-width=".16"/>
<path d="M151.9 134.7h1.5v1.4h-1.5z" fill-rule="evenodd" fill="#808080"/>
<path d="M151.9 134.7h1.5v1.4h-1.5z" fill="none" stroke="#808080" stroke-width=".16"/>
<path d="M144.7 134.7h1.5v1.4h-1.5z" fill-rule="evenodd" fill="#808080"/>
<path d="M144.7 134.7h1.5v1.4h-1.5z" fill="none" stroke="#808080" stroke-width=".16"/>
<path d="M137.5 134.7h1.5v1.4h-1.5z" fill-rule="evenodd" fill="#808080"/>
<path d="M137.5 134.7h1.5v1.4h-1.5z" fill="none" stroke="#808080" stroke-width=".16"/>
<path d="M130.3 134.7h1.5v1.4h-1.5z" fill-rule="evenodd" fill="#808080"/>
<path d="M130.3 134.7h1.5v1.4h-1.5z" fill="none" stroke="#808080" stroke-width=".16"/>
<path d="M123.2 134.7h1.4v1.4h-1.4z" fill-rule="evenodd" fill="#808080"/>
<path d="M123.2 134.7h1.4v1.4h-1.4z" fill="none" stroke="#808080" stroke-width=".16"/>
<path d="M159.1 136.2h1.5v6.3h-1.5z" fill-rule="evenodd" fill="#808080"/>
<path d="M159.1 136.2h1.5v6.3h-1.5z" fill="none" stroke="#808080" stroke-width=".16"/>
<path d="M151.9 136.2h1.5v6.3h-1.5z" fill-rule="evenodd" fill="#808080"/>
<path d="M151.9 136.2h1.5v6.3h-1.5z" fill="none" stroke="#808080" stroke-width=".16"/>
<path d="M144.7 136.2h1.5v6.3h-1.5z" fill-rule="evenodd" fill="#808080"/>
<path d="M144.7 136.2h1.5v6.3h-1.5z" fill="none" stroke="#808080" stroke-width=".16"/>
<path d="M137.5 136.2h1.5v6.3h-1.5z" fill-rule="evenodd" fill="#808080"/>
<path d="M137.5 136.2h1.5v6.3h-1.5z" fill="none" stroke="#808080" stroke-width=".16"/>
<path d="M130.3 136.2h1.5v6.3h-1.5z" fill-rule="evenodd" fill="#808080"/>
<path d="M130.3 136.2h1.5v6.3h-1.5z" fill="none" stroke="#808080" stroke-width=".16"/>
<path d="M123.2 136.2h1.4v6.3h-1.4z" fill-rule="evenodd" fill="#808080"/>
<path d="M123.2 136.2h1.4v6.3h-1.4z" fill="none" stroke="#808080" stroke-width=".16"/>
<g fill="none" stroke="#000" stroke-width=".16">
<path d="M64.5 36.9a11.4 11.4 0 0 1 8-3.4h138.7a11.3 11.3 0 0 1 11.3 11.4v93.4a11.3 11.3 0 0 1-11.3 11.3h-138.7a11.3 11.3 0 0 1-11.3-11.3v-93.4a11.4 11.4 0 0 1 3.3-8zM70.2 44.9h4.6M72.5 42.5v4.7M86 44.9h1.4M86.7 44.2v1.4M139 47.7h5.7M141.9 44.8v5.8M195.1 57.4h2M196.1 56.4v2M196.3 44.9h1.5M197.1 44.2v1.4M208.9 44.9h4.6"/>
<path d="M211.2 42.5v4.7M115.9 71.5h1.5M116.6 70.7v1.5M123 71.5h2.4M124.2 70.2v2.5M141.6 76.8h1.9M142.5 75.9v1.9M155.1 78.2h1.4M155.8 77.5v1.5M72.7 91.6h5.7M75.6 88.7v5.7M87.9 91.5h2.8"/>
<path d="M89.3 90.1v2.8M115.3 84.4h2M116.3 83.4v1.9M118.1 99.8v1.5M129.2 91.6h5.8M132.1 88.7v5.7M154.9 93.3h1.9M154.9 84.7h1.9M154.9 99.1h1.9M155.8 83.8v1.8M155.8 92.4v1.9M155.8 98.2v1.8"/>
<path d="M182.5 89.4h1.9M183.5 88.4v1.9M68.4 117.8h2.8M69.8 116.4v2.9M117.3 100.5h1.5M154.9 107.7h1.9M155.1 114.6h1.4M155.8 106.8v1.9M155.8 113.8v1.5M70.2 138.3h4.6M72.5 135.9v4.6M86 138.3h1.4"/>
<path d="M86.7 137.5v1.5M139 135.4h5.7M141.9 132.5v5.8M192.6 125h1.9M193.5 124v1.9M196.3 138.3h1.5M197.1 137.5v1.5M208.9 138.3h4.6M211.2 135.9v4.6"/>
<circle cx="191.8" cy="107.7" r="4.7"/>
</g>
<circle cx="191.8" cy="107.7" r="4.7" fill="#fff"/>
<g fill="none" stroke="#000" stroke-width=".16">
<circle cx="191.8" cy="75.4" r="4.7"/>
<circle cx="191.8" cy="107.7" r="4.7"/>
</g>
<circle cx="191.8" cy="75.4" r="4.7" fill="#fff"/>
<g fill="none" stroke="#000" stroke-width=".16">
<circle cx="72.5" cy="44.9" r="4.2"/>
<circle cx="191.8" cy="75.4" r="4.7"/>
</g>
<circle cx="72.5" cy="44.9" r="4.2" fill="#fff"/>
<g fill="none" stroke="#000" stroke-width=".16">
<circle cx="72.5" cy="44.9" r="4.2"/>
<circle cx="211.2" cy="44.9" r="4.2"/>
</g>
<circle cx="211.2" cy="44.9" r="4.2" fill="#fff"/>
<g fill="none" stroke="#000" stroke-width=".16">
<circle cx="211.2" cy="44.9" r="4.2"/>
<circle cx="72.5" cy="138.3" r="4.2"/>
</g>
<circle cx="72.5" cy="138.3" r="4.2" fill="#fff"/>
<g fill="none" stroke="#000" stroke-width=".16">
<circle cx="72.5" cy="138.3" r="4.2"/>
<circle cx="211.2" cy="138.3" r="4.2"/>
</g>
<circle cx="211.2" cy="138.3" r="4.2" fill="#fff"/>
<circle cx="211.2" cy="138.3" r="4.2" fill="none" stroke="#000" stroke-width=".16"/>
<g font-size="5.1" fill="#808080">
<text x="125.3" y="38.1" transform="rotate(-90 125.3 38.1)">1</text>
<text x="161.1" y="38.4" transform="rotate(-90 161.1 38.4)">6</text>
<text x="63.5" y="90.3">2</text>
<text x="63.2" y="97.4">1</text>
<text x="126.9" y="104.5" transform="rotate(-90 126.9 104.5)">* *</text>
<text x="126.3" y="147.5" transform="rotate(-90 126.3 147.5)">6</text>
<text x="162.1" y="147.8" transform="rotate(-90 162.1 147.8)">1</text>
</g>
<text font-size="3.6" x="4.2" y="210.7">2017-01-12 9:59 AM f=2.83 C:\Users\Adrian\Documents\ExMachina\repos\WDY-electronics\Ethernet_Board\Ethernet_Board.brd</text>
<g font-size="2.4" fill="#808080">
<text x="167.4" y="39.2">J2</text>
<text x="85.2" y="42.9">JP4</text>
<text x="195.5" y="42.8">JP1</text>
<text x="191.9" y="54.9">R2</text>
<text x="114.3" y="75.6" transform="rotate(-90 114.3 75.6)">C12</text>
<text x="129.8" y="72.3" transform="rotate(-90 129.8 72.3)">X1</text>
<text x="151.8" y="76.1">C2</text>
<text x="112.4" y="81.8">R8</text>
<text x="140.4" y="80.4" transform="rotate(-90 140.4 80.4)">R7</text>
<text x="152.2" y="82.5">R3</text>
<text x="151.8" y="91.2">R4</text>
<text x="180.4" y="94.7" transform="rotate(-90 180.4 94.7)">C1</text>
<text x="83.2" y="97.6" transform="rotate(-90 83.2 97.6)">D1</text>
<text x="152.2" y="96.9">R5</text>
<text x="62.9" y="102.2">J1</text>
<text x="116.3" y="104.5" transform="rotate(-90 116.3 104.5)">C9</text>
<text x="133.9" y="103.7">U1</text>
<text x="152.2" y="105.5">R6</text>
<text x="152.2" y="112.4">C3</text>
<text x="189.8" y="122.8">R1</text>
<text x="85.1" y="136">JP3</text>
<text x="195.5" y="135.9">JP2</text>
<text x="116.8" y="142.8">J3</text>
</g>
<g font-size="1.6" fill="#808080">
<text x="167.4" y="41.3">22-05-7068-06</text>
<text x="197" y="54.9">220</text>
<text x="114.3" y="70.3" transform="rotate(-90 114.3 70.3)">100nF</text>
<text x="131.4" y="72.3" transform="rotate(-90 131.4 72.3)">ASE_50</text>
<text x="140.4" y="75.4" transform="rotate(-90 140.4 75.4)">4K7</text>
<text x="156.2" y="75.7">100nF</text>
<text x="117" y="81.8">2K2</text>
<text x="156.6" y="82.6">49.9</text>
<text x="180.1" y="87.5" transform="rotate(-90 180.1 87.5)">4.7uF</text>
<text x="83.2" y="93.6" transform="rotate(-90 83.2 93.6)">STPS3L40UF</text>
<text x="156.2" y="91.2">49.9</text>
<text x="116" y="100.5" transform="rotate(-90 116 100.5)">100nF</text>
<text x="156.6" y="96.9">49.9</text>
<text x="63.1" y="103.8">22-05-7028-02</text>
<text x="133.9" y="106">DP83848JSQ/NOPB</text>
<text x="156.6" y="105.5">49.9</text>
<text x="156.6" y="112.4">100nF</text>
<text x="194.5" y="122.8">220</text>
<text x="108.5" y="145.1">22-05-7068-06</text>
</g>
</svg>
